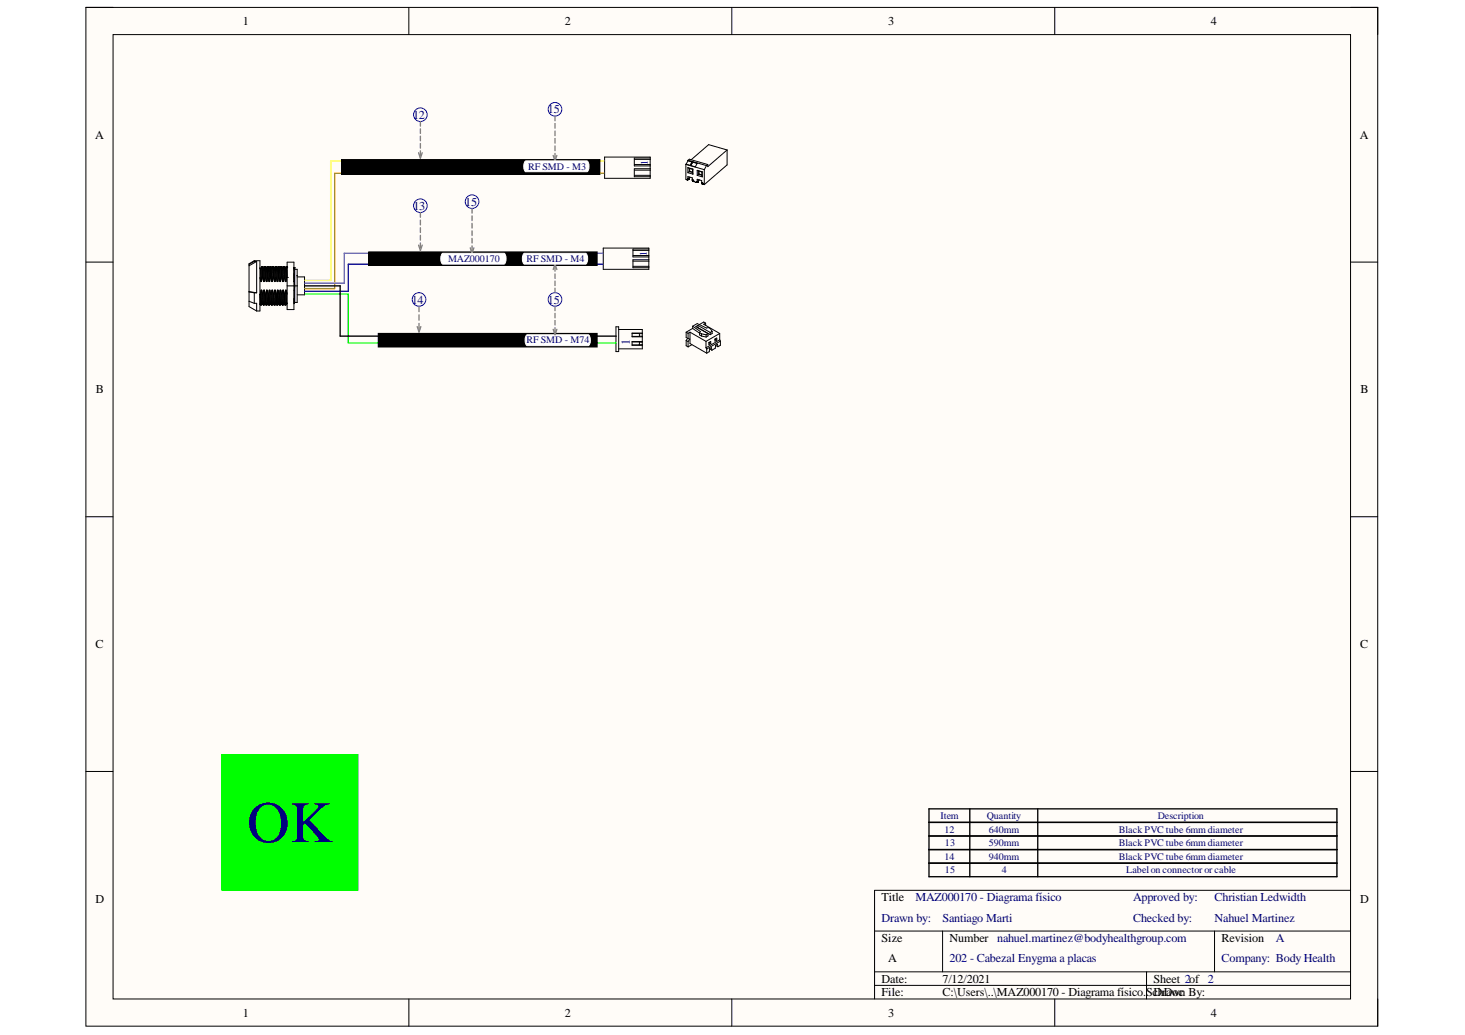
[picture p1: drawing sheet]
<svg xmlns="http://www.w3.org/2000/svg" width="297mm" height="210mm" viewBox="0 0 297 210" stroke-linecap="round" stroke-linejoin="round" font-family="sans-serif">
<path d="M17.4 1.5h261.9v206.6h-261.9z" fill-rule="evenodd" fill="#fffcf8"/>
<path d="M17.4 1.5h261.9v206.6h-261.9z" fill="none" stroke="#000" stroke-width=".2"/>
<path d="M22.9 7h250.9v195.6h-250.9z" fill-rule="evenodd" fill="#fffcf8"/>
<g fill="none" stroke="#000" stroke-width=".2">
<path d="M17.4 1.5h5.5M22.9 7h250.9v195.6h-250.9zM82.9 1.5v5.5M148.4 1.5v5.5M213.9 1.5v5.5M273.8 1.5h5.5v5.5M69.2 32.4h52.4v3h-52.4zM122.6 31.9h9.2v4.3h-9.2zM128.6 34.5h3.2M128.6 33.4h3.2M128.6 32.3h3.2M128.6 35.6h3.2"/>
<path d="M131.8 34.2h-3.2v1.6h3.2M131.8 32h-3.2v1.7h3.2M139.1 33.3v3.1h.1M139.1 33.3l3.7 1.1M139.1 33.3h.1M139.3 36.4h.1M139.4 36.4h.1M139.4 36.4h-.1M139.4 36.4l.1-.6 .9 .3v.4M139.5 36.3h.1M139.5 34v1M139.5 32.6h.1"/>
<path d="M139.5 32.6l1.9 .5-.4 .7-1.9-.5M139.5 34l1 .3M139.5 35l1 .3M139.5 34l.3 .1M139.5 32.6l-.4 .7M139.5 32.6l1.9 .5M139.5 32.5v.1M139.5 32.5l.3-.2 3.7 1.1M139.5 32.5l3.7 1.1M139.8 34.8l-.3 .2M139.8 34.1v.7M139.8 34.1l.6 .2"/>
<path d="M139.8 34.8l.6 .2M139.8 34.7l.6 .2M139.8 34.7v.1M139.8 34.2v.5M139.8 35.9l-.3 .3M139.9 35.9l-.5 .5M140 33.4l.1 .1M140.1 33.5h.1M140.1 33.1h.1M140.1 33.1h.1l-.2 .3M140.3 33l-.2 .5M140.3 33l-.2 .1"/>
<path d="M140.4 36.5h.1M140.4 36.6h.1M140.4 36.5v.2M140.4 36.6l.1 .2M140.4 36.6l.2 .2M140.4 34.3v.7M140.4 35l.1 .3M140.4 36.7l.2 .1M140.4 36.7l.1 .1M140.4 36.7h.1M140.5 36.7h.1M140.5 34.3v1"/>
<path d="M140.5 34.3h-.1M140.5 36.8h.2M140.5 36.8h.1M140.6 36.8h.1M140.6 36.8l.5 .2M140.7 36.8h.1M141.2 37h.1M141.3 36.9h.1M141.3 36.9l-.1 .1M141.4 36.9h.1M141.4 36.9v-.5l.9 .2v.6M141.4 36.8h.1"/>
<path d="M141.4 36.8l-.1 .1M141.4 34.5v1.1M141.4 34.5l1 .3M141.4 35.6l1 .3M141.4 34.5l.3 .2M141.7 34.7l.6 .2M141.7 35.3l-.3 .3M141.7 34.7v.6M141.7 35.3l.6 .2M141.7 36.5l-.3 .3M141.7 35.3h.1M141.8 36.5l-.5 .4"/>
<path d="M142.3 37h.1M142.3 37.1h.1M142.3 37.1v.1M142.3 37.1l.2 .2M142.3 37.2h.1M142.3 34.9v.6M142.3 37.2l.1 .1M142.3 35.5l.1 .4M142.4 34.8v1.1M142.4 37.3h.1M142.4 34.8l-.1 .1M142.4 37.3l.1 .1"/>
<path d="M142.5 37.3h.1M142.5 37.4h.1M142.5 37.4h.3M142.8 34.4v3M143.2 33.6l-.4 .8M143.5 33.4l-.3 .2M147.4 30.4l-3.7-1.1-3.6 3.1M147.4 30.4l-3.9 3.4v-.4M147.4 30.4v3l-4.6 4M17.4 53.2h5.5M50.5 59.2l1.1 .2M50.5 59.1l1.5 .3"/>
<path d="M51.6 52.9v.1M51.6 59.4v2.1M51.6 52.9l-1.1 .6v8.7l1.5 .9M51.6 53l-1.1 .6M51.6 52.9h1.1v10.2h-.7M51.6 59.4h.4M51.6 53h.4M52 53v6.4M52 53l-1.5 .9M52.7 59.7h.1M52.7 56.3l.2 .8M52.7 54.3v.1"/>
<path d="M52.7 59.7l.1 2M52.7 54.4l.1 .1M52.8 54.4h.1M52.8 54.5l.1 2.6M52.8 54.5h.1M52.8 59.7l.1 2.1M52.9 57.1h.1M52.9 54.5h.1M52.9 54.5l.1 2.6M52.9 58.8h.2M52.9 58.8l-.1 .9M52.9 58.8l.1 2.7"/>
<path d="M52.9 54.4h.1M53.1 58.8l.2 .9M53.1 58.8l.1 2.7M53.1 54.2h.1M53.1 54.2l-.2 .3M53.1 54.2l.1 2.1M53.2 54.2h.1M53.2 54.2l.1 2.1M53.2 56.3h.1M53.2 56.3l-.2 .8M53.2 54.2v.1M53.2 54.3h.1"/>
<path d="M53.3 56.3l.1 .8M53.3 54.3v.1M53.3 59.7h.1M53.3 59.7v2.1M53.3 54.4h.1M53.3 54.4v.1M53.3 54.5h.2M53.3 59.7l.1 2.1M53.3 54.5l.1 2.6M53.4 57.1h.2M53.5 54.5h.1M53.5 54.5l.1 2.6"/>
<path d="M53.5 58.8h.1M53.5 58.8l-.2 .9M53.5 58.8l.1 2.7M53.6 58.8l.1 2.7M53.6 58.8l.2 .9M53.6 54.2h.1M53.6 54.2l-.1 .2M53.6 54.2l.1 2.1M53.7 54.2h.1M53.7 54.2l.1 2.1M53.7 54.2l.1 .1M53.7 56.3h.1"/>
<path d="M53.7 56.3l-.1 .8M53.8 54.3h.1M53.8 54.3l.1 .1M53.8 56.3l.2 .8M53.8 59.7h.1M53.8 59.7l.1 2.1M53.8 54.4h.1M53.9 54.4v.1M53.9 59.7l.1 2.1M53.9 54.5h.1M53.9 54.5l.1 2.6M54 57.1h.1"/>
<path d="M54 54.5h.1M54 54.5l.1 2.6M54 58.8h.2M54 58.8l-.1 .9M54 58.8l.1 2.7M54 54.4h.1M54.1 54.3h.1M54.2 58.8l.2 .9M54.2 58.8l.1 2.7M54.2 54.2h.1M54.2 54.2l-.2 .3M54.2 54.2l.1 2.1"/>
<path d="M54.3 54.2h.1M54.3 54.2v.1M54.3 54.3v2M54.3 56.3h.1M54.3 56.3l-.2 .8M54.3 54.3h.1M54.3 54.3l.1 .2M54.3 56.3l.2 .8M54.4 59.7h.1M54.4 59.7v2.1M54.4 54.5h.1M54.4 54.5h.2"/>
<path d="M54.4 59.7l.1 2.1M54.4 54.5l.1 2.6M54.5 57.1h.2M54.6 54.5h.1M54.6 54.5l.1 2.6M54.6 58.8l.1 2.7M54.6 58.8h.1M54.6 58.8l-.2 .9M54.6 54.4h.1M54.7 54.2l-.1 .3M54.7 58.8l.2 .9M54.7 58.8l.1 2.7"/>
<path d="M54.7 54.2h.1M54.7 54.2l.1 2.1M54.8 54.2h.1M54.8 54.2h-.1M54.8 54.2l.1 2.1M54.8 56.3h.1M54.8 56.3l-.1 .8M54.9 54.2v.1M54.9 54.3h.1M54.9 54.3v.1M54.9 56.3l.2 .8M54.9 59.7h.1"/>
<path d="M54.9 59.7l.1 2.1M54.9 54.4h.1M55 54.4v.1M55 54.5h.1M55 59.7l.1 2.1M55 54.5l.1 2.6M55.1 57.1h.1M55.1 54.5h.1M55.1 54.5l.1 2.6M55.1 58.8h.2M55.1 58.8l-.1 .9M55.1 58.8l.1 2.7"/>
<path d="M55.1 54.4h.1M55.3 58.8v.3M55.3 59.1l.1 2.4M55.3 54.2h.1M55.3 54.2l-.2 .3M55.3 54.2l.1 2.1M55.3 59.1l.2 .6M55.4 54.2h.1M55.4 54.2l.1 2.1M55.4 56.3h.1M55.4 56.3l-.2 .8M55.4 54.2v.1"/>
<path d="M55.4 54.3h.1M55.5 56.3l.1 .8M55.5 54.3v.1M55.5 59.7h.1M55.5 59.7l.1 2.1M55.5 54.4h.1M55.5 54.4l.1 2.7M55.5 54.5h.2M55.6 57.1h.2M55.7 54.5h.1M55.7 54.5l.1 2.6M55.7 58.8l.1 2.7"/>
<path d="M55.7 58.8h.1M55.7 58.8l-.2 .9M55.7 54.4h.1M55.7 54.3h.1M55.8 58.8l.1 .3M55.8 58.8v.3M55.8 54.2h.1M55.8 59.1l.1 2.4M55.8 54.2l-.1 .3M55.9 54.2v2.1M55.9 59.1l.1 .6M55.9 54.2h.1"/>
<path d="M55.9 54.2l.1 2.1M55.9 56.3h.1M55.9 56.3l-.1 .8M56 54.2v.1M56 54.3h.1M56 56.3l.2 .8M56 54.3v.1M56 59.7h.1M56 59.7l.1 2.1M56 54.4h.1M56.1 54.4h.1M56.1 54.4v.1"/>
<path d="M56.1 54.5l.1 2.6M56.1 54.5h.1M56.1 59.7v1.7M56.2 57.1h.1M56.2 54.5h.1M56.2 54.5l.1 2.6M56.2 58.8l.1 2.4M56.2 58.8h.2M56.2 58.8l-.1 .9M56.2 54.4h.1M56.4 54.2h.1M56.4 58.8l.1 2.4"/>
<path d="M56.4 58.8l.2 .9M56.4 54.2l-.2 .3M56.4 54.2l.1 2.1M56.5 54.2h.1M56.5 54.2l.1 2.1M56.5 56.3h.1M56.5 56.3l-.2 .8M56.5 54.2l.1 .1M56.6 56.3l.2 .8M56.6 54.3v.1M56.6 59.7h.1M56.6 59.7v1.7"/>
<path d="M56.6 54.4h.1M56.6 54.4v.1M56.6 54.5l.2 2.6M56.6 54.5h.2M56.6 59.7l.1 2.1M56.8 57.1h.1M56.8 54.5h.1M56.8 54.5l.1 2.6M56.8 58.8l.1 2.7M56.8 58.8h.1M56.8 58.8l-.2 .9M56.8 54.4h.1"/>
<path d="M56.9 58.8l.2 .9M56.9 58.8l.1 2.7M56.9 54.2h.1M56.9 54.2l.1 2.1M56.9 54.2l-.1 .3M57 54.2h.1M57 54.2l.1 2.1M57 56.3h.1M57 56.3l-.1 .8M57.1 54.2v.1M57.1 54.3h.1M57.1 54.3l.1 .1"/>
<path d="M57.1 56.3l.2 .8M57.1 54.3v.1M57.1 59.7h.1M57.1 59.7l.1 2M57.2 54.4v.1M57.2 54.5h.1M57.2 59.7l.1 2.1M57.2 54.5l.1 2.6M57.3 57.1h.1M57.3 59.1l-.1 .6M57.3 54.5h.1M57.3 54.5l.1 2.6"/>
<path d="M57.3 59.1l.2 2.4M57.5 58.8h-.2v.3M57.5 58.8l.2 .9M57.5 58.8l.1 2.7M57.5 54.2h.1M57.5 54.2l-.2 .2M57.5 54.2l.1 2.1M57.6 54.2h.1M57.6 54.2l.1 2.1M57.6 56.3h.1M57.6 56.3l-.2 .8M57.6 54.2v.1"/>
<path d="M57.6 54.3h.1M57.7 54.3h.1M57.7 56.3l.1 .8M57.7 54.3v.1M57.7 59.7h.1M57.7 59.7l.1 2.1M57.7 54.4h.1M57.7 54.4v.1M57.7 54.5l.1 2.6M57.7 54.5h.2M57.8 57.1h.2M57.9 54.5h.1"/>
<path d="M57.9 54.5l.1 2.6M57.9 58.8h.1M57.9 58.8l-.2 .9M57.9 58.8l.1 2.7M57.9 54.4h.1M58 54.2v.1M58 58.8l.2 .9M58 58.8l.1 2.7M58 54.2h.1M58 54.2l-.1 .3M58.1 54.2h.1M58.1 54.2v2.1"/>
<path d="M58.1 54.2l.1 .1M58.1 54.2l.1 2.1M58.1 56.3h.1M58.1 56.3l-.1 .8M58.2 54.3h.1M58.2 56.3h.1M58.2 53.2h1.4v9.6h-1.4zM58.2 58h1.4M59.6 54.3h.1M59.6 54.3l.2 .3M59.6 57.1h.1M59.6 58.8h.1"/>
<path d="M59.6 54.3v.1M59.6 54.4v.1M59.6 54.6v.1M59.6 54.8v.2M59.6 55.2v.2M59.6 55.5v1.6zM59.6 57.1l.1 1.7M59.7 58.8v2.7M59.8 54.6h.5v6.7h-.5M59.8 54.6v6.7M59.8 58h.5M60.2 55.9h.1"/>
<path d="M60.2 55.8h.1M60.3 56.2h1.4v3.6h-1.4M74.8 51.1h46.3v2.7h-46.3zM122.3 50.3h9.3v4.3h-9.3zM128.3 53h3.3M128.3 51.8h3.3M128.3 50.8h3.3M128.3 54h3.3M131.6 52.7h-3.3v1.6h3.3M131.6 50.5h-3.3v1.6h3.3M273.8 53.2h5.5M50.5 61.1l1.1 .4"/>
<path d="M51.6 61.5h.4v1.6M52.7 61.6v.1M52.8 61.7h.1M52.8 61.7v.1M52.8 61.8h.1M52.9 61.8h.1M53 61.7h-.1M53 61.5v.1M53 61.5h.2M53 61.5l-.1 .3M53.2 61.5h.1M53.2 61.5v.1"/>
<path d="M53.2 61.6h.1M53.3 61.6h.1M53.3 61.6l.1 .2M53.3 61.7h.1M53.3 61.8h.1M53.4 61.8h.1M53.6 61.5v.1M53.6 61.5h.1M53.6 61.5l-.2 .3M53.7 61.5h.1M53.7 61.5l.1 .1M53.8 61.6h.1"/>
<path d="M53.8 61.6v.1M53.8 61.7h.1M53.9 61.7h.1M53.9 61.8h.1M54 61.8h.1M54.1 61.5v.1M54.1 61.5h.1M54.1 61.5h.2M54.2 61.5l-.2 .3M54.3 61.5h.1M54.3 61.5v.1M54.3 61.6h.1"/>
<path d="M54.3 61.6l.1 .1M54.4 61.7h.1M54.4 61.7v.1M54.4 61.8h.1M54.5 61.8h.1M54.6 61.7h.1M54.7 61.5v.1M54.7 61.5h.1M54.7 61.5l-.2 .3M54.8 61.5h.1M54.9 61.5h.1M54.9 61.5v.1"/>
<path d="M54.9 61.6h.1M54.9 61.6v.1M54.9 61.7h.1M55 61.7h.1M55 61.8h.1M55.1 61.8h.1M55.2 61.6h.1M55.2 61.5v.1M55.2 61.5h.1M55.3 61.5h.1M55.3 61.5l-.2 .3M55.4 61.5h.1"/>
<path d="M55.4 61.5l.1 .1M55.5 61.6h.1M55.5 61.6v.1M55.5 61.7h.1M55.5 61.7v.1M55.6 61.8h.1M55.8 61.5v.1M55.8 61.5h.1M55.8 61.5l-.2 .3M55.9 61.5h.1M56 61.5h.1M56 61.5v.1"/>
<path d="M56 61.6h.1M56 61.6v.1M56 61.7h.1M56.1 61.7v.1M56.1 61.7h.1M56.1 61.8h.1M56.1 61.4l.1 .3M56.2 61.7h.1M56.2 61.7v.1M56.2 61.8h.1M56.2 61.8h-.1M56.3 61.2h.2"/>
<path d="M56.3 61.2v.3M56.3 61.2l-.2 .2M56.3 61.5h.1M56.3 61.5v.1M56.4 61.5h.1M56.4 61.5l-.2 .3M56.5 61.2l.1 .2M56.5 61.2v.2M56.5 61.4v.1M56.5 61.5h.1M56.5 61.5l.1 .1M56.6 61.6h.1"/>
<path d="M56.6 61.6v.1M56.6 61.7h.1M56.6 61.4v.3M56.6 61.7v.1M56.6 61.7l.1 .1M56.7 61.8h.1M56.8 61.6h.1M56.9 61.5v.1M56.9 61.5h.1M56.9 61.5l-.2 .3M57 61.5h.1M57.1 61.5h.1"/>
<path d="M57.1 61.5v.1M57.1 61.6h.1M57.1 61.6l.1 .1M57.2 61.7h.1M57.2 61.7v.1M57.2 61.8h.1M57.3 61.8h.1M57.5 61.5h.1M57.5 61.5l-.2 .3M57.6 61.5h.1M57.6 61.5v.1M57.6 61.6h.1"/>
<path d="M57.7 61.6h.1M57.7 61.6v.1M57.7 61.7h.1M57.8 61.8h.1M58 61.5v.1M58 61.5h.1M58 61.5l-.2 .3M58.1 61.5l.1 .1M58.2 61.5v.1M58.2 61.6h.1M59.6 60.5l.1 1M59.7 61.5h.1"/>
<path d="M59.7 61.5l-.1 .1M59.8 61.3l-.1 .2M76.7 67.6h44.4v2.8h-44.4zM124.9 66.3h.5v5h-.5zM125.4 66.8h4.8v3.9h-4.8M128.2 67.6h1.4v.6h-1.4M128.2 69.4h1.4v.5h-1.4M129.6 67.7h.6M129.6 69.4h.6M129.6 69.9h.6M129.6 68.2h.6M130.2 67.5h-2v.8h2"/>
<path d="M130.2 69.3h-2v.7h2M139.1 67.4l.4 .2M139.1 67.4v1l.4 .3M139.1 69v1.1l.4 .2M139.1 69l.4 .3M139.4 68.6l-.3 .4M139.5 67.6v1.1M139.5 69.3v1M139.5 68.7l.4 .1-.4 .5M139.9 67.4l-.4 .2M139.9 67.4l3.2 1.8M139.9 67.4v2.3l3.4 1.9"/>
<path d="M140.3 69.9l-.8 .4M140.4 66.6l-1.3 .8M140.4 66.6l1.4 1M140.4 66.2l1-.6 1.8 .9 .4-.1 .4 .3 .4 .5M140.4 66.2l1.6 1-.2 .3M140.4 66.2v.4M141.5 66l-.4 .2 2.5 1.5M141.5 66.4l2.5 1.5M141.5 66.4v.1M141.5 66l2.5 1.4M141.5 66v.4M141.8 67.5v.4l.4 .3"/>
<path d="M141.8 67.5l.4 .2M142.2 68.2l1 .2M142.2 67.7l1 .2M142.2 67.7v.5M143.1 65.5l-.4 .3 3.2 1.8M143.1 65.5l-.4-.2-.9 .5M143.1 65.5v.5M143.1 70.5l.2 .3M143.1 69.2v1.3M143.2 67.9v.5M143.3 70.8v.8M143.6 67.7v.4l-.4 .3"/>
<path d="M143.6 67.7l-.4 .2M143.7 69.5l.4-.2v.4l-.4 .2zM143.8 69.5l.3 .2M143.8 69.5l-.1 .1M143.8 69.4v.1M143.9 70.8l.4 .2M144 67.4v.5M144.3 71v-.5l-.4 .2-.1 .6-.5 .3M144.4 67.2v.4l-.4 .3M144.4 67.2l-.4 .2M145 68.8l.3-.2v.4l-.3 .2zM145.1 68.8l-.1 .1"/>
<path d="M145.1 68.8l.2 .2M145.1 68.7v.1M145.1 70.1l.5 .2M145.6 70.3l-.1-.5-.4 .2-.1 .6-.7 .4M145.9 67.6l-2.8 1.6M145.9 67.6v1.3M145.9 68.9l-2.8 1.6M145.9 68.9l.2 .3M146.1 69.2l-2.8 1.6M146.1 69.2v.8l-.5 .3M17.4 104.8h5.5M273.8 104.8h5.5"/>
<path d="M17.4 156.5h5.5M273.8 156.5h5.5M177.3 188.8h96.5M177.3 197.1h96.5M177.3 199.8h96.5M191.1 188.8v8.3M232.5 197.1v5.5M246.3 188.8v8.3M273.8 180.6h-96.5v22M82.9 202.6v5.5M148.4 202.6v5.5M213.9 202.6v5.5"/>
<path d="M279.3 202.6v5.5"/>
</g>
<g fill="none" stroke="#00f" stroke-width=".2">
<circle cx="112.5" cy="22.2" r="1.38"/>
<circle cx="85.2" cy="41.7" r="1.38"/>
<circle cx="85" cy="60.7" r="1.38"/>
<circle cx="112.5" cy="60.7" r="1.38"/>
</g>
<path d="M122.5 32.6h-55.5v24.3h-5.2" fill="none" stroke="#ff0" stroke-width=".27"/>
<path d="M122.5 35.1h-54.6v23.4h-6.1" fill="none" stroke="#f90" stroke-width=".27"/>
<path d="M122.2 51.4h-52.4v6h-8" fill="none" stroke="#90f" stroke-width=".27"/>
<path d="M122.2 53.6h-51.6v5.5h-8.8" fill="none" stroke="#00f" stroke-width=".27"/>
<path d="M61.8 59.6h8.8v9.9h54.3" fill="none" stroke="#0f0" stroke-width=".27"/>
<path d="M61.8 58h7.2v10.2h55.9" fill="none" stroke="#000" stroke-width=".27"/>
<g fill="#000">
<path d="M69.2 32.4h52.4v3h-52.4z" fill-rule="evenodd"/>
<path d="M74.8 51.1h46.3v2.7h-46.3z" fill-rule="evenodd"/>
<path d="M76.7 67.6h44.4v2.8h-44.4z" fill-rule="evenodd"/>
</g>
<path d="M106.7 68l12.6-.1a1.58 1.58 0 0 1 0 2.2h-12.4a1.62 1.62 0 0 1-.2-2.1z" fill="#fff"/>
<path d="M106.7 68l12.6-.1a1.58 1.58 0 0 1 0 2.2h-12.4a1.62 1.62 0 0 1-.2-2.1z" fill="none" stroke="#fff" stroke-width=".2"/>
<g fill="none" stroke="#808080" stroke-width=".27">
<path d="M84.9 31l.3 1.1 .4-1.1M85.2 24.6v1M85.2 26.1v1M85.2 27.6v.9M85.2 29.1v.9M85.2 30.6v.9M112.2 31.5l.3 1.1 .4-1.1M112.5 23.5v1M112.5 25.1v.9M112.5 26.6v.9M112.5 28.1v.9M112.5 29.6v1"/>
<path d="M112.5 31.1v1M84.9 49.7l.3 1.1 .4-1.1M85.2 43.1v1M85.2 44.6v1M85.2 46.2v1M85.2 47.7v1M85.2 49.3v.9M112.2 54.7l.3-1.1 .4 1.1M112.5 54.1v.9M112.5 55.6v.9M112.5 57v.9M112.5 58.5v.9"/>
<path d="M84.6 66.2l.4 1.1 .3-1.1M85 62.1v1.1M85 63.9v1M85 65.6v1.1M112.2 66.8l.3 1.1 .4-1.1M112.5 62.1v.9M112.5 63.6v.9M112.5 65v.9M112.5 66.4v1"/>
</g>
<circle cx="85.2" cy="23.3" r="1.38" fill="none" stroke="#00f" stroke-width=".2"/>
<path d="M188.4 164h82.7v13.8h-82.7zM188.4 166.8h82.7M188.4 169.5h82.7M188.4 172.3h82.7M188.4 175.1h82.7M196.6 164v13.8M210.4 164v13.8" fill="none" stroke="#000" stroke-width=".27"/>
<path d="M45 153h27.6v27.6h-27.6z" fill-rule="evenodd" fill="#0f0"/>
<path d="M45 153h27.6v27.6h-27.6z" fill="none" stroke="#0f0" stroke-width=".2"/>
<path d="M106.2 51.4h12.5a1.57 1.57 0 0 1 0 2.2h-12.3a1.61 1.61 0 0 1-.2-2.2z" fill="#fff"/>
<path d="M106.2 51.4h12.5a1.57 1.57 0 0 1 0 2.2h-12.3a1.61 1.61 0 0 1-.2-2.2z" fill="none" stroke="#fff" stroke-width=".2"/>
<path d="M106.5 32.7l12.5-.1a1.57 1.57 0 0 1 0 2.2h-12.4a1.62 1.62 0 0 1-.1-2.1z" fill="#fff"/>
<path d="M106.5 32.7l12.5-.1a1.57 1.57 0 0 1 0 2.2h-12.4a1.62 1.62 0 0 1-.1-2.1z" fill="none" stroke="#fff" stroke-width=".2"/>
<circle cx="95.7" cy="40.9" r="1.38" fill="none" stroke="#00f" stroke-width=".2"/>
<path d="M95.3 50.3l.4 1.1 .4-1.1M95.7 42.3v.9M95.7 43.8v.9M95.7 45.3v.9M95.7 46.8v1M95.7 48.3v1M95.7 49.9v.9" fill="none" stroke="#808080" stroke-width=".27"/>
<path d="M89.6 51.4h12.6a1.57 1.57 0 0 1 0 2.2h-12.4a1.61 1.61 0 0 1-.2-2.2z" fill="#fff"/>
<path d="M89.6 51.4h12.6a1.57 1.57 0 0 1 0 2.2h-12.4a1.61 1.61 0 0 1-.2-2.2z" fill="none" stroke="#fff" stroke-width=".2"/>
<text font-size="11.9" fill="#000080" x="50.1" y="170.8">OK</text>
<g font-size="2.5">
<text x="49.2" y="5.1">1</text>
<text x="114.5" y="5.1">2</text>
<text x="180.1" y="5.1">3</text>
<text x="245.5" y="5.1">4</text>
<text x="19.3" y="28.1">A</text>
<text x="275.7" y="28.1">A</text>
<text x="19.5" y="79.8">B</text>
<text x="275.9" y="79.8">B</text>
<text x="19.4" y="131.5">C</text>
<text x="275.8" y="131.5">C</text>
<text x="19.4" y="183.1">D</text>
<text x="178.7" y="182.8">Title</text>
<text x="275.8" y="183.1">D</text>
<text x="178.7" y="191">Size</text>
<text x="192.5" y="191">Number nahuel.martinez@bodyhealthgroup.com</text>
<text x="247.7" y="191">Revision</text>
<text x="180.1" y="195.2">A</text>
<text x="178.7" y="199.3">Date:</text>
<text x="178.7" y="202.1">File:</text>
<text x="191.1" y="199.3">7/12/2021</text>
<text x="191.1" y="202.1">C:\Users\..\MAZ000170 - Diagrama físico.ScDrawn By:</text>
<text x="233.9" y="199.3">Sheet 2of 2</text>
<text x="234.8" y="202.1">hDoc</text>
<text x="49.2" y="206.2">1</text>
<text x="114.5" y="206.2">2</text>
<text x="180.1" y="206.2">3</text>
<text x="245.5" y="206.2">4</text>
</g>
<g font-size="2.5" fill="#000080">
<text x="111.1" y="23">15</text>
<text x="83.7" y="24.1">12</text>
<text x="94.3" y="41.8">15</text>
<text x="83.8" y="42.6">13</text>
<text x="83.5" y="61.6">14</text>
<text x="111.1" y="61.6">15</text>
<text x="127.7" y="70" transform="rotate(-90 127.7 70)">1</text>
<text x="185.6" y="182.8">MAZ000170 - Diagrama físico</text>
<text x="229.8" y="182.8">Approved by:</text>
<text x="246.2" y="182.8">Christian Ledwidth</text>
<text x="178.7" y="187">Drawn by:</text>
<text x="191.1" y="187">Santiago Marti</text>
<text x="229.8" y="187">Checked by:</text>
<text x="246.2" y="187">Nahuel Martinez</text>
<text x="258.7" y="191">A</text>
<text x="192.5" y="195.2">202 - Cabezal Enygma a placas</text>
<text x="247.7" y="195.2">Company: Body Health</text>
</g>
<g font-size="2" fill="#000080">
<text x="107.1" y="34.4">RF SMD - M3</text>
<text x="131.4" y="33.5" transform="rotate(-90 131.4 33.5)">1</text>
<text x="90.9" y="53.2">MAZ000170</text>
<text x="106.8" y="53.2">RF SMD - M4</text>
<text x="131.1" y="51.9" transform="rotate(-90 131.1 51.9)">1</text>
<text x="106.8" y="69.6">RF SMD - M74</text>
<text x="190.7" y="166.1">Item</text>
<text x="200.1" y="166.1">Quantity</text>
<text x="234.7" y="166.1">Description</text>
<text x="191.5" y="168.9">12</text>
<text x="191.6" y="171.6">13</text>
<text x="200.5" y="168.9">640mm</text>
<text x="200.5" y="171.6">590mm</text>
<text x="226.9" y="168.9">Black PVC tube 6mm diameter</text>
<text x="226.9" y="171.6">Black PVC tube 6mm diameter</text>
<text x="191.5" y="174.4">14</text>
<text x="191.6" y="177.1">15</text>
<text x="200.5" y="174.4">940mm</text>
<text x="203.1" y="177.1">4</text>
<text x="226.9" y="174.4">Black PVC tube 6mm diameter</text>
<text x="228.3" y="177.1">Labelon connector or cable</text>
</g>
</svg>
